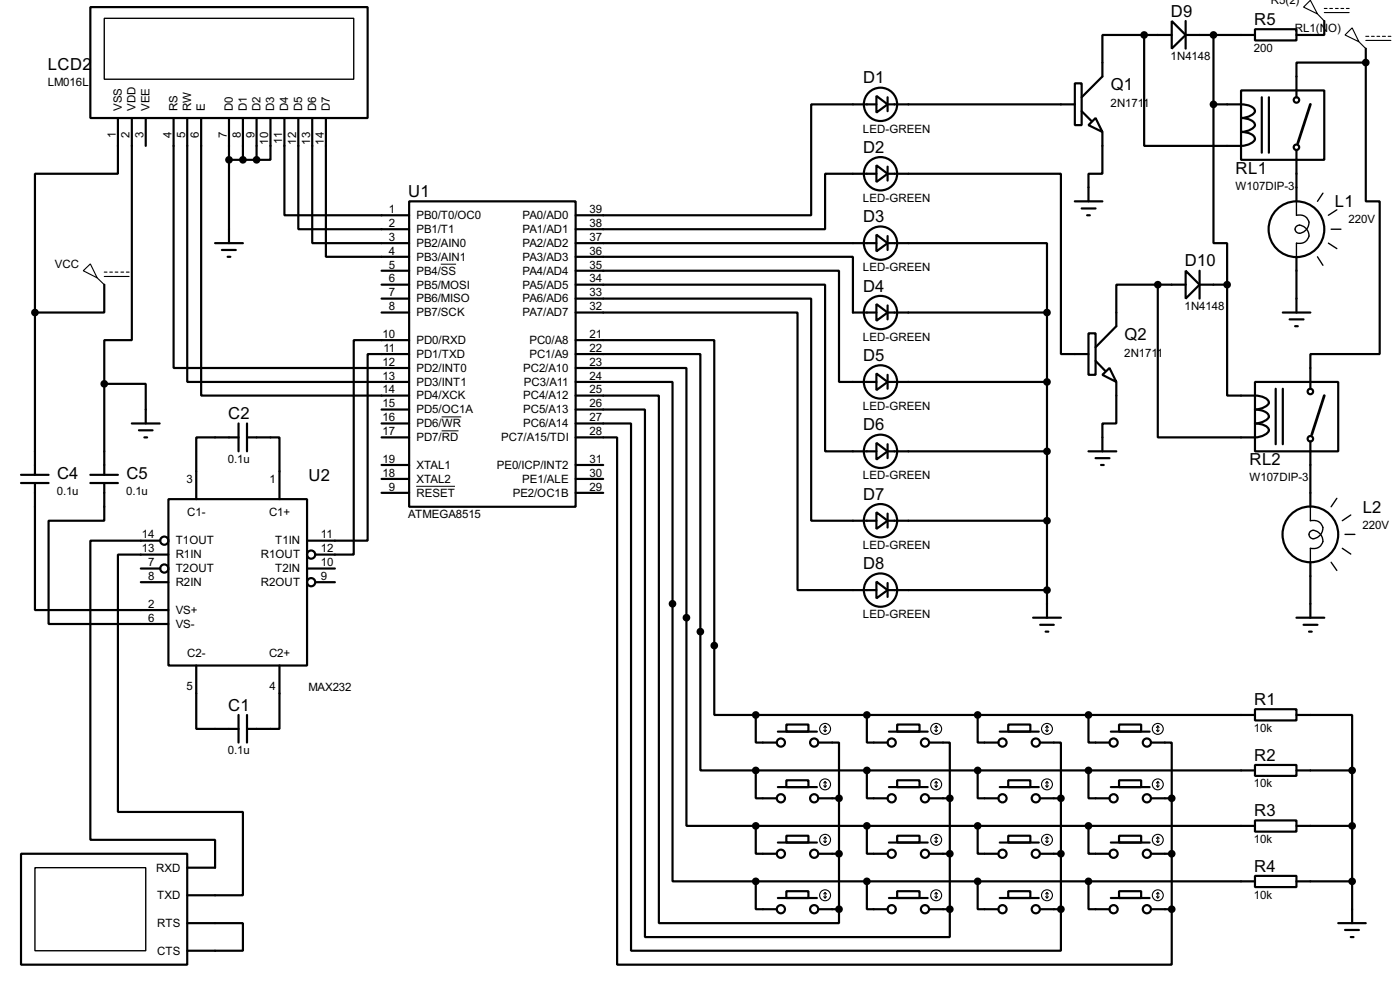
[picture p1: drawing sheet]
<svg xmlns="http://www.w3.org/2000/svg" width="256mm" height="180mm" viewBox="0 0 256 180" stroke-linecap="round" stroke-linejoin="round" font-family="sans-serif">
<g fill="none" stroke="#000" stroke-width=".4">
<path d="M16.6 1.3h50.8v20.3h-50.8zM160.6 17.6l2 1.5-2 1.5zM160.6 19.1h-12v20.3h-43.1M162.6 19.1h34.3M162.6 17.8v2.6M196.9 15.3h1.3v7.6h-1.3zM209.6 6.4v20.3h15.2a7.1 7.1 0 0 0 4.3-.4 .89 .89 0 0 0 .8-.9 .89 .89 0 0 0-.8-.9l-1.7-.3a2.68 2.68 0 0 0 2.5-1.3 2.33 2.33 0 0 0-2.5-1.3 2.68 2.68 0 0 0 2.5-1.2 1.47 1.47 0 0 0-1.3-1.1l-1.2-.2h-5.1M209.6 6.4h-7.6v7.6l-3.8 3.8M209.6 6.4h5.1M214.7 3.9l2.5 2.5-2.5 2.5zM217.2 6.4h12.7M217.2 3.9v5"/>
<path d="M222.3 19.1v25.4h2.5v7.6M222.3 6.4v12.7M227.4 16.6h15.2v12.7h-15.2zM229.9 5.4h7.6v2h-7.6zM231.2 17.8v10.2M232.5 17.8v10.2M242.6 3.9v2.5h-5.1M250.2 11.5v25.4h2.6v27.9h-12.7v6.4M250.2 11.5h-12.7v6.3M250.2 8.9v2.6M21.6 21.6v10.2h-15.2v25.4M24.2 21.6v40.7h-5.1v8"/>
<path d="M26.7 21.6v5.1M31.8 21.6v45.8h43.2M34.3 21.6v48.3h40.7M36.9 21.6v50.8h38.1M42 21.6v22.9M42 29.3h5M44.5 21.6v7.7M47 21.6v7.7M49.6 21.6v7.7h-2.6M52.1 21.6v17.8h22.9M54.7 21.6v20.4h20.3M57.2 21.6v22.9h17.8"/>
<path d="M59.7 21.6v25.4h15.3M75 36.9h30.5v55.9h-30.5zM160.6 30.3l2 1.5-2 1.5zM160.6 31.8h-9.4v10.2h-45.7M162.6 31.8h31.8v33h5M162.6 30.5v2.6M196.9 36.9h5.1M198.2 38.2h2.5M198.2 20.4l1.8 1.8M199.2 39.4h.5M199.4 22.9l1.3-1.3 1.3 2.6zM202 24.2v7.6h-2.6v5.1"/>
<path d="M237.5 27.5v9.4M6.4 57.2v29.7M19.1 52.1v5.1h-12.7M39.4 44.5h5.1M40.7 45.8h2.5M41.7 47h.5M69.9 57.2h5.1M69.9 52.1h5.1M69.9 54.7h5.1M69.9 49.6h5.1M105.5 47h50.8v10.2h4.3M105.5 49.6h48.2v20.3h6.9"/>
<path d="M105.5 52.1h45.7v30.5h9.4M105.5 54.7h43.1v40.6h12M105.5 57.2h40.6v50.8h14.5M105.5 44.5h55.1M160.6 43l2 1.5-2 1.5zM160.6 55.7l2 1.5-2 1.5zM162.6 44.5h29.2v12.7M162.6 57.2h29.2M162.6 43.2v2.6M162.6 55.9v2.6M191.8 57.2v55.9M212.1 52.1v28h15.3a7 7 0 0 0 4.2-.5 .9 .9 0 0 0 .7-1.2 2.87 2.87 0 0 0-2.4-.9 2.75 2.75 0 0 0 2.6-1.2 1.5 1.5 0 0 0-1.4-1.2l-1.2-.1a2.75 2.75 0 0 0 2.6-1.3 2.37 2.37 0 0 0-2.6-1.3h-5.1v-20.3"/>
<path d="M212.1 52.1h-7.6v7.6l-3.8 3.9M212.1 52.1h5.1M217.2 49.6l2.6 2.5-2.6 2.6zM219.8 52.1h5M219.8 49.6v5.1M235 57.2h5.1M236.3 58.5h2.5M237.3 59.7h.5M237.5 47v10.2M19.1 70.3h7.6v7.2M19.1 70.3v16.6M24.2 77.5h5.1"/>
<path d="M25.5 78.8h2.5M43.7 77.5v5.1M45.3 77.5v5.1M69.9 77.5h5.1M69.9 75h5.1M75 64.8h-7.6v34.2h-11.1M75 62.3h-10.2v39.2h-7M105.5 72.4h15.2v96.6h33v-2.6M105.5 69.9h17.7v91.4h15.3M105.5 67.4h20.3v83.8h12.7M105.5 64.8h22.8v76.2h10.2M105.5 62.3h25.4v68.6h7.6"/>
<path d="M105.5 75h12.7v96.5h55.8v-5.1M105.5 77.5h10.1v96.5h78.8v-7.6M160.6 68.4l2 1.5-2 1.5zM162.6 69.9h29.2M162.6 68.6v2.6M199.4 61h1.3v7.6h-1.3zM200.7 66.1l1.8 1.8M202 68.6l1.3-1.2 1.2 2.5zM204.5 69.9v7.6h-2.5v5.1M229.9 69.9h15.3v12.7h-15.3zM233.7 71.2v10.1M235 71.2v10.1"/>
<path d="M3.9 88.4h5M3.9 86.9h5M6.4 88.4v23.3h24.5M16.6 88.4h5M16.6 86.9h5M19.1 88.4v6.9h-10.2v18.9h22M26.5 80.1h.5M29.4 99h-12.8v54.7h22.8v5.1h-5.1M30.9 91.4h25.4v30.4h-25.4zM43.7 80.1h-7.7v11.3M45.3 80.1h5.9v11.3M69.9 80.1h5.1"/>
<path d="M69.9 90.2h5.1M69.9 85.1h5.1M69.9 87.7h5.1M105.5 80.1h7.6v96.5h101.6v-10.2M105.5 90.2h5M105.5 85.1h5M105.5 87.7h5M160.6 81.1l2 1.5-2 1.5zM160.6 93.8l2 1.5-2 1.5zM162.6 95.3h29.2M162.6 82.6h29.2M162.6 81.3v2.6"/>
<path d="M162.6 94v2.6M199.4 82.6h5.1M200.7 83.9h2.6M201.7 85.1h.5M240.1 80.8v12M25.8 104.1h3.6M25.8 106.6h5.1M30.9 101.5h-9.3v47.1h22.9v15.3h-10.2M56.3 104.1h5.1M57.8 106.6h3.6M160.6 106.5l2 1.5-2 1.5zM162.6 108h29.2"/>
<path d="M162.6 106.7v2.6M189.3 113.1h5.1M190.6 114.4h2.5M191.6 115.6h.5M237.5 113.1h5.1M238.8 114.4h2.6M239.8 115.6h.5M240.1 102.9v10.2M36 121.8v11.6h7.7M43.7 130.9v5M45.3 130.9v5M51.2 121.8v11.6h-5.9"/>
<path d="M138.5 130.9v5h3.8M138.5 130.9h91.4M142.5 133.9h7.2M144.1 132.6h4v1.3h-4zM149.9 135.9h3.8v10.2M158.8 130.9v5h3.8M162.9 133.9h7.1M164.4 132.6h4.1v1.3h-4.1zM170.2 135.9h3.8v10.2M179.1 130.9v5h3.8M183.2 133.9h7.1M184.7 132.6h4.1v1.3h-4.1z"/>
<path d="M190.6 135.9h3.8v10.2M199.4 130.9v5h3.9M203.5 133.9h7.1M205 132.6h4.1v1.3h-4.1zM210.9 135.9h3.8v10.2M229.9 129.8h7.6v2.1h-7.6zM237.5 130.9h10.2v10.1M3.9 156.3h30.4v20.3h-30.4zM138.5 141v5.1h3.8M138.5 151.2v5.1h3.8M138.5 141h91.4M138.5 151.2h91.4"/>
<path d="M142.5 154.2h7.2M142.5 144.1h7.2M144.1 153h4v1.2h-4zM144.1 142.8h4v1.3h-4zM149.9 146.1h3.8M149.9 156.3h3.8M153.7 146.1v20.3M158.8 141v5.1h3.8M158.8 151.2v5.1h3.8M162.9 154.2h7.1M162.9 144.1h7.1M164.4 153h4.1v1.2h-4.1z"/>
<path d="M164.4 142.8h4.1v1.3h-4.1zM170.2 146.1h3.8M170.2 156.3h3.8M174 146.1v20.3M179.1 141v5.1h3.8M179.1 151.2v5.1h3.8M183.2 154.2h7.1M183.2 144.1h7.1M184.7 153h4.1v1.2h-4.1zM184.7 142.8h4.1v1.3h-4.1zM190.6 146.1h3.8M190.6 156.3h3.8"/>
<path d="M194.4 146.1v20.3M199.4 151.2v5.1h3.9M199.4 141v5.1h3.9M203.5 154.2h7.1M203.5 144.1h7.1M205 153h4.1v1.2h-4.1zM205 142.8h4.1v1.3h-4.1zM210.9 146.1h3.8M210.9 156.3h3.8M214.7 146.1v20.3M229.9 140h7.6v2h-7.6zM229.9 150.2h7.6v2h-7.6z"/>
<path d="M237.5 141h10.2M237.5 151.2h10.2M247.7 141v28M34.3 169h10.2v5h-10.2M138.5 161.3v5.1h3.8M138.5 161.3h91.4M142.5 164.4h7.2M144.1 163.1h4v1.3h-4zM149.9 166.4h3.8M158.8 161.3v5.1h3.8M162.9 164.4h7.1M164.4 163.1h4.1v1.3h-4.1z"/>
<path d="M170.2 166.4h3.8M179.1 161.3v5.1h3.8M183.2 164.4h7.1M184.7 163.1h4.1v1.3h-4.1zM190.6 166.4h3.8M199.4 161.3v5.1h3.9M203.5 164.4h7.1M205 163.1h4.1v1.3h-4.1zM210.9 166.4h3.8M229.9 160.3h7.6v2.1h-7.6zM237.5 161.3h10.2M245.2 169h5"/>
<path d="M246.4 170.2h2.6M247.5 171.5h.5"/>
<circle cx="161.3" cy="19.1" r="3.1"/>
<circle cx="237.5" cy="18.3" r=".5"/>
<circle cx="161.3" cy="31.8" r="3.1"/>
<circle cx="237.5" cy="27" r=".5"/>
<circle cx="161.3" cy="44.5" r="3.1"/>
<circle cx="161.3" cy="57.2" r="3.1"/>
<circle cx="237.5" cy="42" r="5.1"/>
<circle cx="161.3" cy="69.9" r="3.1"/>
<circle cx="240" cy="71.7" r=".5"/>
<circle cx="30.1" cy="99" r=".75"/>
<circle cx="161.3" cy="82.6" r="3.1"/>
<circle cx="161.3" cy="95.3" r="3.1"/>
<circle cx="240" cy="97.8" r="5.1"/>
<circle cx="240" cy="80.3" r=".5"/>
<circle cx="30.1" cy="104.1" r=".75"/>
<circle cx="57" cy="101.5" r=".75"/>
<circle cx="57" cy="106.6" r=".75"/>
<circle cx="161.3" cy="108" r="3.1"/>
<circle cx="143" cy="135.9" r=".75"/>
<circle cx="149.1" cy="135.9" r=".75"/>
<circle cx="163.3" cy="135.9" r=".75"/>
<circle cx="169.4" cy="135.9" r=".75"/>
<circle cx="183.6" cy="135.9" r=".75"/>
<circle cx="189.7" cy="135.9" r=".75"/>
<circle cx="204" cy="135.9" r=".75"/>
<circle cx="210.1" cy="135.9" r=".75"/>
<circle cx="143" cy="156.3" r=".75"/>
<circle cx="143" cy="146.1" r=".75"/>
<circle cx="149.1" cy="156.3" r=".75"/>
<circle cx="149.1" cy="146.1" r=".75"/>
<circle cx="163.3" cy="156.3" r=".75"/>
<circle cx="163.3" cy="146.1" r=".75"/>
<circle cx="169.4" cy="156.3" r=".75"/>
<circle cx="169.4" cy="146.1" r=".75"/>
<circle cx="183.6" cy="156.3" r=".75"/>
<circle cx="183.6" cy="146.1" r=".75"/>
<circle cx="189.7" cy="156.3" r=".75"/>
<circle cx="189.7" cy="146.1" r=".75"/>
<circle cx="204" cy="156.3" r=".75"/>
<circle cx="204" cy="146.1" r=".75"/>
<circle cx="210.1" cy="156.3" r=".75"/>
<circle cx="210.1" cy="146.1" r=".75"/>
<circle cx="143" cy="166.4" r=".75"/>
<circle cx="149.1" cy="166.4" r=".75"/>
<circle cx="163.3" cy="166.4" r=".75"/>
<circle cx="169.4" cy="166.4" r=".75"/>
<circle cx="183.6" cy="166.4" r=".75"/>
<circle cx="189.7" cy="166.4" r=".75"/>
<circle cx="204" cy="166.4" r=".75"/>
<circle cx="210.1" cy="166.4" r=".75"/>
</g>
<path d="M80.8 48.4h2.8M80.9 76.3h3.6M80.9 78.9h3.1M76.3 89h7.1" fill="none" stroke="#000" stroke-width=".18"/>
<g fill="none" stroke="#000" stroke-width=".25">
<path d="M19.1 3.4h45.7v11.1h-45.7zM237.5 36.9v2.5a1.66 1.66 0 0 1 2.2 .9 1.66 1.66 0 0 1-1 2.2 .8 .8 0 0 1-1.2-.1 .8 .8 0 0 1 .3-1.2 1.79 1.79 0 0 1 1.9 2.4 1.74 1.74 0 0 1-2.2 .9v2.5M242.4 35.4l-1 1.5M244.9 38.4l-1.5 1M241.4 47l1 1.6M243.4 44.5l1.5 1M243.9 42h1.8M240.1 92.8v2.5a1.66 1.66 0 0 1 2.1 .9 1.66 1.66 0 0 1-.9 2.2 .84 .84 0 0 1-1.2 0 .84 .84 0 0 1 0-1.2 .84 .84 0 0 1 1.2 .1 1.68 1.68 0 0 1 .4 2.8l-1 .3h-.6v2.5M244.9 91.2l-1 1.6M246.4 97.8h1.8M247.5 94.3l-1.6 1M243.9 102.9l1 1.5"/>
<path d="M245.9 100.4l1.6 1M6.4 158.8h20.3v15.2h-20.3z"/>
</g>
<g fill="none" stroke="#000" stroke-width=".2">
<path d="M238.8 1.3l1.3-1.2 1.3 2.5zM241.4 2.6l1.2 1.3M242.6 1.6h.5M242.6 2.3h4.6M243.6 1.6h.5M244.7 1.6h.5M245.7 1.6h.5M246.4 6.4l1.3-1.3 1.3 2.6zM246.7 1.6h.5M249 7.7l1.2 1.2M250.2 6.7h.6M250.2 7.4h4.6"/>
<path d="M251.3 6.7h.5M252.3 6.7h.5M253.3 6.7h.5M254.3 6.7h.5M15.3 49.6l1.3-1.3 1.2 2.6zM17.8 50.9l1.3 1.2M19.1 49.8h.5M19.1 50.6h4.6M20.1 49.8h.5M21.1 49.8h.5M22.2 49.8h.5M23.2 49.8h.5"/>
<path d="M150.9 133.7l.3 .2M151.2 132.9v1M151.2 132.9l-.3 .3M151.2 132.9l.2 .3M151.4 133.7l-.2 .2M171.3 133.7l.2 .2M171.5 132.9v1M171.5 132.9l-.2 .3M171.5 132.9l.3 .3M171.8 133.7l-.3 .2M191.6 133.7l.2 .2M191.8 132.9v1"/>
<path d="M191.8 132.9l-.2 .3M191.8 132.9l.3 .3M192.1 133.7l-.3 .2M211.9 133.7l.2 .2M212.1 132.9v1M212.1 132.9l-.2 .3M212.1 132.9l.3 .3M212.4 133.7l-.3 .2M150.9 154l.3 .2M150.9 143.8l.3 .3M151.2 143.1v1M151.2 153.2v1"/>
<path d="M151.2 153.2l-.3 .3M151.2 153.2l.2 .3M151.2 143.1l-.3 .2M151.2 143.1l.2 .2M151.4 154l-.2 .2M151.4 143.8l-.2 .3M171.3 154l.2 .2M171.3 143.8l.2 .3M171.5 143.1l.3 .2M171.5 143.1v1M171.5 153.2v1M171.5 153.2l-.2 .3"/>
<path d="M171.5 153.2l.3 .3M171.5 143.1l-.2 .2M171.8 154l-.3 .2M171.8 143.8l-.3 .3M191.6 154l.2 .2M191.6 143.8l.2 .3M191.8 143.1v1M191.8 153.2v1M191.8 153.2l-.2 .3M191.8 153.2l.3 .3M191.8 143.1l-.2 .2M191.8 143.1l.3 .2"/>
<path d="M192.1 154l-.3 .2M192.1 143.8l-.3 .3M211.9 154l.2 .2M211.9 143.8l.2 .3M212.1 143.1v1M212.1 153.2v1M212.1 153.2l-.2 .3M212.1 153.2l.3 .3M212.1 143.1l-.2 .2M212.1 143.1l.3 .2M212.4 143.8l-.3 .3M212.4 154l-.3 .2"/>
<path d="M150.9 164.1l.3 .3M151.2 163.4v1M151.2 163.4l-.3 .2M151.2 163.4l.2 .2M151.4 164.1l-.2 .3M171.3 164.1l.2 .3M171.5 163.4l-.2 .2M171.5 163.4l.3 .2M171.5 163.4v1M171.8 164.1l-.3 .3M191.6 164.1l.2 .3M191.8 163.4v1"/>
<path d="M191.8 163.4l-.2 .2M191.8 163.4l.3 .2M192.1 164.1l-.3 .3M211.9 164.1l.2 .3M212.1 163.4l.3 .2M212.1 163.4v1M212.1 163.4l-.2 .2M212.4 164.1l-.3 .3"/>
<circle cx="151.1" cy="133.4" r="1"/>
<circle cx="171.5" cy="133.4" r="1"/>
<circle cx="191.8" cy="133.4" r="1"/>
<circle cx="212.1" cy="133.4" r="1"/>
<circle cx="151.1" cy="153.7" r="1"/>
<circle cx="151.1" cy="143.6" r="1"/>
<circle cx="171.5" cy="153.7" r="1"/>
<circle cx="171.5" cy="143.6" r="1"/>
<circle cx="191.8" cy="143.6" r="1"/>
<circle cx="191.8" cy="153.7" r="1"/>
<circle cx="212.1" cy="143.6" r="1"/>
<circle cx="212.1" cy="153.7" r="1"/>
<circle cx="151.1" cy="163.9" r="1"/>
<circle cx="171.5" cy="163.9" r="1"/>
<circle cx="191.8" cy="163.9" r="1"/>
<circle cx="212.1" cy="163.9" r="1"/>
</g>
<g fill="#000" stroke="#000" stroke-width=".4">
<circle cx="209.6" cy="6.4" r=".5"/>
<circle cx="222.3" cy="19.1" r=".5"/>
<circle cx="222.3" cy="6.4" r=".5"/>
<circle cx="250.2" cy="11.5" r=".5"/>
<circle cx="41.9" cy="29.3" r=".5"/>
<circle cx="44.5" cy="29.3" r=".5"/>
<circle cx="47" cy="29.3" r=".5"/>
<circle cx="6.4" cy="57.2" r=".5"/>
<circle cx="191.8" cy="57.2" r=".5"/>
<circle cx="212.1" cy="52.1" r=".5"/>
<circle cx="224.8" cy="52.1" r=".5"/>
<circle cx="19.1" cy="70.3" r=".5"/>
<circle cx="191.8" cy="69.9" r=".5"/>
<circle cx="191.8" cy="95.3" r=".5"/>
<circle cx="191.8" cy="82.6" r=".5"/>
<circle cx="123.2" cy="110.5" r=".5"/>
<circle cx="125.7" cy="113.1" r=".5"/>
<circle cx="128.3" cy="115.6" r=".5"/>
<circle cx="130.8" cy="118.2" r=".5"/>
<circle cx="191.8" cy="108" r=".5"/>
<circle cx="138.4" cy="130.9" r=".5"/>
<circle cx="158.8" cy="130.9" r=".5"/>
<circle cx="179.1" cy="130.9" r=".5"/>
<circle cx="199.4" cy="130.9" r=".5"/>
<circle cx="138.4" cy="141" r=".5"/>
<circle cx="138.4" cy="151.2" r=".5"/>
<circle cx="153.7" cy="156.3" r=".5"/>
<circle cx="153.7" cy="146.1" r=".5"/>
<circle cx="158.8" cy="141" r=".5"/>
<circle cx="158.8" cy="151.2" r=".5"/>
<circle cx="174" cy="146.1" r=".5"/>
<circle cx="174" cy="156.3" r=".5"/>
<circle cx="179.1" cy="141" r=".5"/>
<circle cx="179.1" cy="151.2" r=".5"/>
<circle cx="194.3" cy="156.3" r=".5"/>
<circle cx="194.3" cy="146.1" r=".5"/>
<circle cx="199.4" cy="141" r=".5"/>
<circle cx="199.4" cy="151.2" r=".5"/>
<circle cx="214.6" cy="146.1" r=".5"/>
<circle cx="214.6" cy="156.3" r=".5"/>
<circle cx="247.7" cy="141" r=".5"/>
<circle cx="247.7" cy="151.2" r=".5"/>
<circle cx="138.4" cy="161.3" r=".5"/>
<circle cx="153.7" cy="166.4" r=".5"/>
<circle cx="158.8" cy="161.3" r=".5"/>
<circle cx="174" cy="166.4" r=".5"/>
<circle cx="179.1" cy="161.3" r=".5"/>
<circle cx="194.3" cy="166.4" r=".5"/>
<circle cx="199.4" cy="161.3" r=".5"/>
<circle cx="214.6" cy="166.4" r=".5"/>
<circle cx="247.7" cy="161.3" r=".5"/>
</g>
<path d="M240.1 19.1l-2.3 7.1M242.6 72.4l-2.3 7.2" fill="none" stroke="#000" stroke-width=".5"/>
<g font-size="3.4">
<text x="214.5" y="3">D9</text>
<text x="229.8" y="4.6">R5</text>
<text x="8.8" y="12.7">LCD2</text>
<text x="158.1" y="15.2">D1</text>
<text x="203.5" y="16.6">Q1</text>
<text x="158.1" y="27.9">D2</text>
<text x="226.4" y="31.8">RL1</text>
<text x="74.8" y="36">U1</text>
<text x="158.1" y="40.7">D3</text>
<text x="244.6" y="37.9">L1</text>
<text x="158.1" y="53.3">D4</text>
<text x="217.1" y="48.7">D10</text>
<text x="206" y="62.3">Q2</text>
<text x="158.1" y="66.1">D5</text>
<text x="41.8" y="76.7">C2</text>
<text x="158.1" y="78.8">D6</text>
<text x="10.5" y="87.7">C4</text>
<text x="23.2" y="87.7">C5</text>
<text x="56.5" y="88">U2</text>
<text x="228.9" y="85.2">RL2</text>
<text x="158.1" y="91.5">D7</text>
<text x="249.7" y="93.8">L2</text>
<text x="158.1" y="104.2">D8</text>
<text x="41.8" y="130.1">C1</text>
<text x="229.8" y="129">R1</text>
<text x="229.8" y="139.2">R2</text>
<text x="229.8" y="149.4">R3</text>
<text x="229.8" y="159.5">R4</text>
</g>
<g font-size="2.4">
<text x="232.8" y=".7">R5(2)</text>
<text x="237.2" y="5.8">RL1(N</text>
<text x="243.3" y="5.8">O)</text>
<text x="214.5" y="11">1N4148</text>
<text x="229.7" y="9.5">200</text>
<text x="8.7" y="15.7">LM016L</text>
<text x="22.3" y="20.3" transform="rotate(-90 22.3 20.3)">VSS</text>
<text x="24.9" y="20.3" transform="rotate(-90 24.9 20.3)">VDD</text>
<text x="27.4" y="20.3" transform="rotate(-90 27.4 20.3)">VEE</text>
<text x="32.5" y="20.3" transform="rotate(-90 32.5 20.3)">RS</text>
<text x="35" y="20.3" transform="rotate(-90 35 20.3)">RW</text>
<text x="37.6" y="20.3" transform="rotate(-90 37.6 20.3)">E</text>
<text x="42.7" y="20.3" transform="rotate(-90 42.7 20.3)">D0</text>
<text x="45.2" y="20.3" transform="rotate(-90 45.2 20.3)">D1</text>
<text x="47.7" y="20.3" transform="rotate(-90 47.7 20.3)">D2</text>
<text x="50.3" y="20.3" transform="rotate(-90 50.3 20.3)">D3</text>
<text x="52.8" y="20.3" transform="rotate(-90 52.8 20.3)">D4</text>
<text x="55.4" y="20.3" transform="rotate(-90 55.4 20.3)">D5</text>
<text x="57.9" y="20.3" transform="rotate(-90 57.9 20.3)">D6</text>
<text x="60.4" y="20.3" transform="rotate(-90 60.4 20.3)">D7</text>
<text x="203.5" y="19.5">2N1711</text>
<text x="21.2" y="25.3" transform="rotate(-90 21.2 25.3)">1</text>
<text x="23.8" y="25.3" transform="rotate(-90 23.8 25.3)">2</text>
<text x="26.3" y="25.3" transform="rotate(-90 26.3 25.3)">3</text>
<text x="31.4" y="25.3" transform="rotate(-90 31.4 25.3)">4</text>
<text x="33.9" y="25.3" transform="rotate(-90 33.9 25.3)">5</text>
<text x="36.5" y="25.3" transform="rotate(-90 36.5 25.3)">6</text>
<text x="41.6" y="25.3" transform="rotate(-90 41.6 25.3)">7</text>
<text x="44.1" y="25.3" transform="rotate(-90 44.1 25.3)">8</text>
<text x="46.6" y="25.3" transform="rotate(-90 46.6 25.3)">9</text>
<text x="49.2" y="26.5" transform="rotate(-90 49.2 26.5)">10</text>
<text x="51.7" y="26.3" transform="rotate(-90 51.7 26.3)">11</text>
<text x="54.3" y="26.5" transform="rotate(-90 54.3 26.5)">12</text>
<text x="56.8" y="26.5" transform="rotate(-90 56.8 26.5)">13</text>
<text x="59.3" y="26.5" transform="rotate(-90 59.3 26.5)">14</text>
<text x="158.1" y="24.3">LED-GREEN</text>
<text x="226.3" y="34.7">W107DIP-3</text>
<text x="71.3" y="41.6">2</text>
<text x="71.3" y="39">1</text>
<text x="76.3" y="40.1">PB0/T0/OC0</text>
<text x="95.7" y="40.1">PA0/AD0</text>
<text x="108" y="41.6">38</text>
<text x="108" y="39">39</text>
<text x="158.1" y="37">LED-GREEN</text>
<text x="247.1" y="40.9">220V</text>
<text x="71.3" y="46.6">4</text>
<text x="71.3" y="44.1">3</text>
<text x="76.3" y="47.7">PB3/AIN1</text>
<text x="76.3" y="45.2">PB2/AIN0</text>
<text x="76.3" y="42.7">PB1/T1</text>
<text x="95.7" y="47.7">PA3/AD3</text>
<text x="95.7" y="45.2">PA2/AD2</text>
<text x="95.7" y="42.7">PA1/AD1</text>
<text x="108" y="46.6">36</text>
<text x="108" y="44.1">37</text>
<text x="10" y="49">VCC</text>
<text x="71.3" y="51.7">6</text>
<text x="71.3" y="49.2">5</text>
<text x="76.3" y="52.8">PB5/MOSI</text>
<text x="76.3" y="50.3">PB4/SS</text>
<text x="95.7" y="52.8">PA5/AD5</text>
<text x="95.7" y="50.3">PA4/AD4</text>
<text x="108" y="51.7">34</text>
<text x="108" y="49.2">35</text>
<text x="158.1" y="49.7">LED-GREEN</text>
<text x="71.3" y="54.3">7</text>
<text x="71.3" y="56.8">8</text>
<text x="76.3" y="55.4">PB6/MISO</text>
<text x="76.3" y="57.9">PB7/SCK</text>
<text x="95.7" y="55.4">PA6/AD6</text>
<text x="95.7" y="57.9">PA7/AD7</text>
<text x="108" y="54.3">33</text>
<text x="108" y="56.8">32</text>
<text x="217" y="56.8">1N4148</text>
<text x="70.1" y="61.9">10</text>
<text x="70.3" y="64.4">11</text>
<text x="76.3" y="65.5">PD1/TXD</text>
<text x="76.3" y="63">PD0/RXD</text>
<text x="97" y="65.5">PC1/A9</text>
<text x="97" y="63">PC0/A8</text>
<text x="108" y="64.4">22</text>
<text x="108" y="61.9">21</text>
<text x="158.1" y="62.4">LED-GREEN</text>
<text x="206" y="65.3">2N1711</text>
<text x="70.1" y="72">14</text>
<text x="70.1" y="69.5">13</text>
<text x="70.1" y="67">12</text>
<text x="76.3" y="70.6">PD3/INT1</text>
<text x="76.3" y="68.1">PD2/INT0</text>
<text x="95.8" y="68.1">PC2/A10</text>
<text x="96" y="70.6">PC3/A11</text>
<text x="108" y="72">25</text>
<text x="108" y="69.5">24</text>
<text x="108" y="67">23</text>
<text x="70.1" y="77.1">16</text>
<text x="70.1" y="74.6">15</text>
<text x="76.3" y="75.7">PD5/OC1A</text>
<text x="76.3" y="73.1">PD4/XCK</text>
<text x="95.8" y="75.7">PC5/A13</text>
<text x="95.8" y="73.1">PC4/A12</text>
<text x="108" y="77.1">27</text>
<text x="108" y="74.6">26</text>
<text x="158.1" y="75.1">LED-GREEN</text>
<text x="70.1" y="79.7">17</text>
<text x="76.3" y="78.2">PD6/WR</text>
<text x="76.3" y="80.8">PD7/RD</text>
<text x="91.8" y="80.8">PC7/A15/TDI</text>
<text x="95.8" y="78.2">PC6/A14</text>
<text x="108" y="79.7">28</text>
<text x="34.2" y="88.4">3</text>
<text x="41.8" y="84.7">0.1u</text>
<text x="49.4" y="88.4">1</text>
<text x="70.1" y="84.7">19</text>
<text x="70.1" y="87.3">18</text>
<text x="71.3" y="89.8">9</text>
<text x="76.3" y="85.8">XTAL1</text>
<text x="76.3" y="88.4">XTAL2</text>
<text x="91" y="85.8">PE0/ICP/INT2</text>
<text x="95.7" y="88.4">PE1/ALE</text>
<text x="108" y="89.8">29</text>
<text x="108" y="87.3">30</text>
<text x="108" y="84.7">31</text>
<text x="158.1" y="87.8">LED-GREEN</text>
<text x="228.9" y="88.1">W107DIP-3</text>
<text x="10.4" y="90.7">0.1u</text>
<text x="23.1" y="90.7">0.1u</text>
<text x="34.3" y="94.5">C1-</text>
<text x="49.3" y="94.5">C1+</text>
<text x="74.8" y="94.9">ATMEGA8515</text>
<text x="76.3" y="90.9">RESET</text>
<text x="93.9" y="90.9">PE2/OC1B</text>
<text x="26" y="98.6">14</text>
<text x="26" y="101.1">13</text>
<text x="32.2" y="99.7">T1OUT</text>
<text x="50.4" y="99.7">T1IN</text>
<text x="58.8" y="98.6">11</text>
<text x="58.8" y="101.1">12</text>
<text x="158.1" y="100.5">LED-GREEN</text>
<text x="249.6" y="96.8">220V</text>
<text x="27.2" y="103.7">7</text>
<text x="27.2" y="106.2">8</text>
<text x="32.2" y="102.2">R1IN</text>
<text x="32.2" y="104.8">T2OUT</text>
<text x="32.2" y="107.3">R2IN</text>
<text x="47.8" y="102.2">R1OUT</text>
<text x="47.8" y="107.3">R2OUT</text>
<text x="50.4" y="104.8">T2IN</text>
<text x="58.8" y="103.7">10</text>
<text x="58.8" y="106.2">9</text>
<text x="27.2" y="111.3">2</text>
<text x="27.2" y="113.8">6</text>
<text x="32.2" y="112.4">VS+</text>
<text x="158.1" y="113.2">LED-GREEN</text>
<text x="32.2" y="114.9">VS-</text>
<text x="34.3" y="120.2">C2-</text>
<text x="49.3" y="120.2">C2+</text>
<text x="34.2" y="126.3">5</text>
<text x="49.4" y="126.3">4</text>
<text x="56.5" y="126.5">MAX232</text>
<text x="229.7" y="134">10k</text>
<text x="41.8" y="138">0.1u</text>
<text x="229.7" y="144.1">10k</text>
<text x="229.7" y="154.3">10k</text>
<text x="28.6" y="159.5">RXD</text>
<text x="28.8" y="164.6">TXD</text>
<text x="229.7" y="164.5">10k</text>
<text x="28.8" y="169.7">RTS</text>
<text x="28.8" y="174.7">CTS</text>
</g>
</svg>
